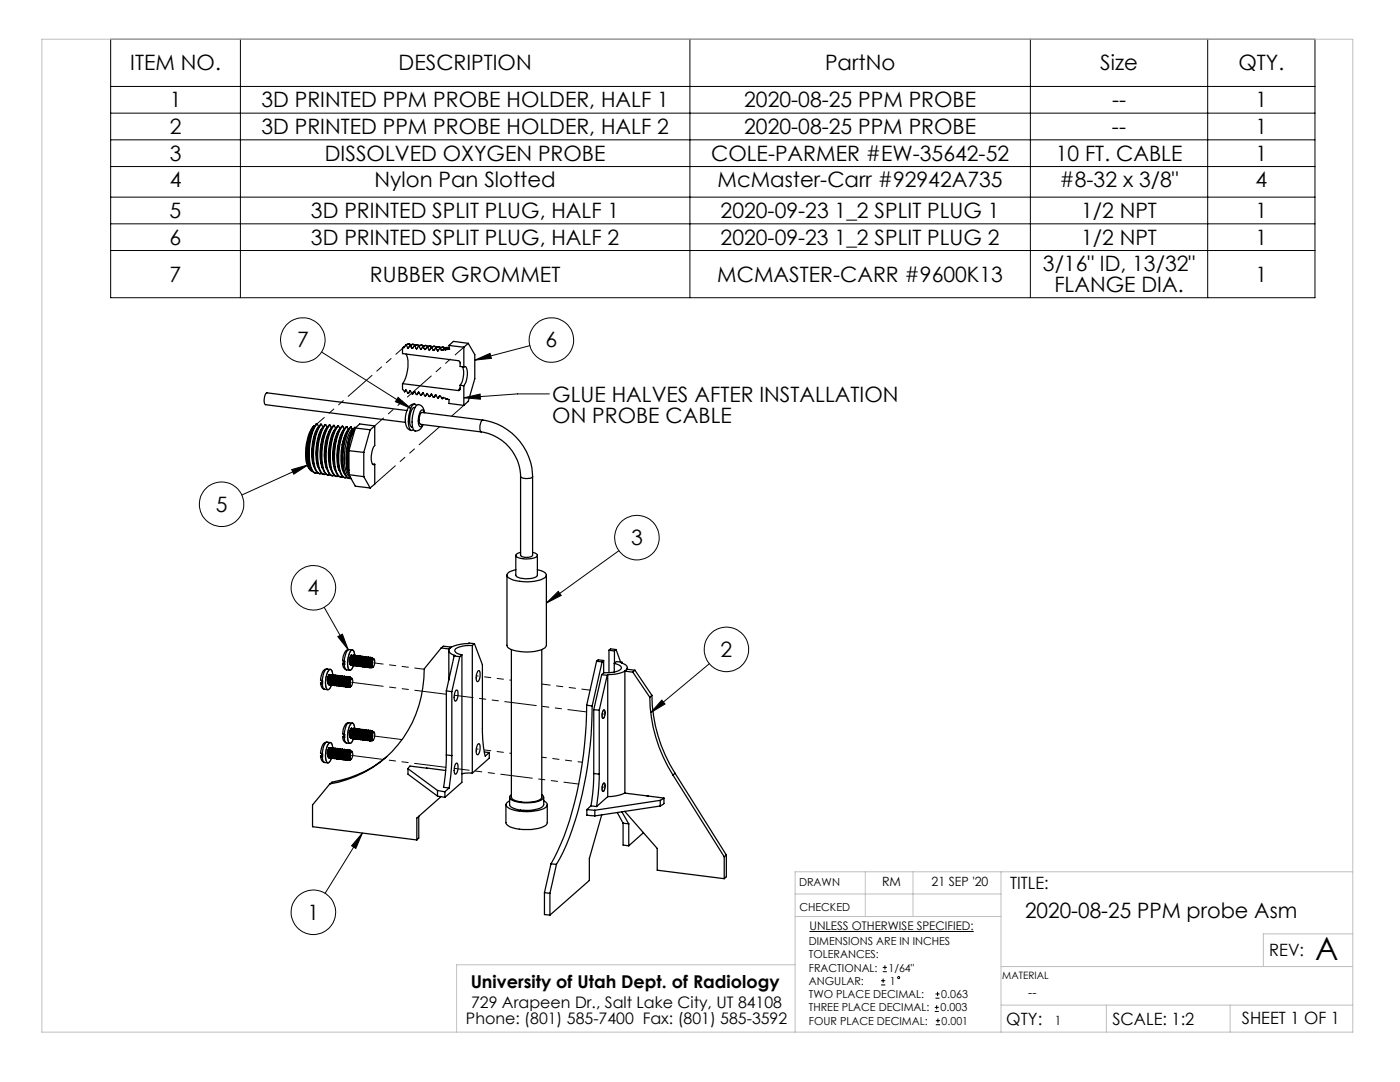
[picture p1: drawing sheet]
<svg xmlns="http://www.w3.org/2000/svg" width="279mm" height="216mm" viewBox="0 0 279 216" stroke-linecap="round" stroke-linejoin="round" font-family="sans-serif">
<g fill="none" stroke="#000" stroke-width=".2">
<path d="M22.1 7.8h240.3v51.6h-240.3zM22.1 17.3h240.3M48 7.8v51.6M137.7 7.8v51.6M205.6 7.8v51.6M241 7.8v51.6M22.1 22.6h240.3M22.1 27.9h240.3M22.1 33.2h240.3M22.1 39.3h240.3M22.1 44.7h240.3M22.1 50h240.3"/>
<path d="M64.2 70.2l17.8 11.3M79.4 79.3l2.6 2.2-3.1-1.3zM92.6 79.4l3.2-.8 .1 1.1zM94.8 71.9l3-1.4 .3 1zM105.8 69l-11 2.9M109.6 78.6h-6.3l-10.7 .8M58.2 93.7l3.3-.9-2.9 1.8zM61.5 92.8l-13.2 6M123.5 109.9l-14.5 10.4M64.7 121.2l4.8 8.4M67.4 127l.9-.5 1.2 3.1zM109 120.3l2.4-2.3 .6 .8z"/>
<path d="M132.1 139.7l.6 .8-2.8 1.7zM141.6 132.4l-11.7 9.8M72.3 166.2l-7.4 12.1M72.3 166.2l-1.3 3.1-.8-.5zM161.5 185.9h32.8M175.8 196.5h.9M175.8 195.7h.9M176.2 193.9h.8M176.2 193h.8M176.2 195.3v.8M176.6 192.6v.9M186.7 199.2h.8"/>
<path d="M186.7 198.3h.8M187.1 197.9v.9M186.5 201.8h.9M186.5 201h.9M186.8 204.5h.8M186.8 203.7h.8M186.9 200.6v.8M187.2 203.2v.9"/>
<circle cx="60.4" cy="67.9" r="4.4"/>
<circle cx="110" cy="67.9" r="4.4"/>
<circle cx="44.2" cy="100.6" r="4.4"/>
<circle cx="62.5" cy="117.3" r="4.4"/>
<circle cx="127.1" cy="107.3" r="4.4"/>
<circle cx="145" cy="129.6" r="4.4"/>
<circle cx="62.5" cy="182" r="4.4"/>
<circle cx="179.4" cy="195.1" r=".21"/>
</g>
<g fill="none" stroke="#c0c0c0" stroke-width=".2">
<path d="M8.4 7.8h261.6v198.2h-261.6zM158.7 178.4h41.1M172.7 174v8.9M182.2 174v8.9M199.8 174v32M270 174h-111.3v32M158.7 182.9h41.1M158.7 192.5h-67.6v13.5M199.8 192.9h70.2M270 186.3h-17.9v6.6M199.8 200.6h70.2M220.8 200.6v5.4"/>
<path d="M245.5 200.6v5.4"/>
</g>
<path d="M109 120.3l2.4-2.3 .6 .8zM132.1 139.7l.6 .8-2.8 1.7zM72.3 166.2l-1.3 3.1-.8-.5zM67.4 127l.9-.5 1.2 3.1zM92.6 79.4l3.2-.8 .1 1.1zM58.2 93.7l3.3-.9-2.9 1.8zM94.8 71.9l3-1.4 .3 1zM79.4 79.3l2.6 2.2-3.1-1.3z" fill="#000"/>
<g fill="none" stroke="#000" stroke-width=".25">
<path d="M80.3 76.6v1l.5 .6M80.3 76.6l11.1 1.3M80.5 69.3l-.2 .1v1.2l11.2 1.4 .3 .3v.8l.8 .1M80.5 69.3v.1M80.7 69.3l-.2 .1M80.8 69.1l-.3 .2M81 68.9l-.5 .5M81 77.9l.4 .6h.1M81 77.9l-.2 .3M81 68.9h.1M81 77.8v.1M81.1 68.9l.3 .5"/>
<path d="M81.1 70.7a6.8 6.8 0 0 1-.8 5.9M81.6 69.3l-.2 .1M81.6 68.6l-.6 .3M81.8 68.9l-.4 .5M81.8 78l.4 .6h.2M81.8 78l-.3 .5M81.8 68.9l.2 .1M81.8 78h.1M81.9 78l-.4 .5M82 69l.2 .5M82 68.8a.55 .55 0 0 0-.9 .1M82 69.2l.3 .3"/>
<path d="M82.2 69.5h.1M82.3 69.5h.1M82.4 69.4l-.2 .1M82.5 68.7l-.7 .2M82.7 69l-.4 .5M82.7 69h.1M82.8 78.1l.4 .6M82.8 78.1l-.4 .5M82.8 69l.3 .6M82.8 68.9a.57 .57 0 0 0-.8 .1M83.1 69.6h.1M83.2 68.8l-.5 .2"/>
<path d="M83.2 68.8h.2M83.3 69.5l-.2 .1M83.5 69.1l-.3 .5h-.1M83.5 78.3h.1M83.5 78.3l-.3 .4M83.5 69.1h.1M83.5 78.2v.1M83.6 78.3l.5 .6M83.6 78.3l-.4 .4M83.6 69.1l.3 .6M83.7 69a.58 .58 0 0 0-.9 0M84.1 69.6l-.2 .1"/>
<path d="M84.2 68.9h-.4l-.3 .2M84.3 69.2l-.4 .5M84.3 69.2h.2M84.5 78.4l.4 .6M84.5 78.4l-.4 .5M84.5 69.5l.3 .2M84.5 69.2l.3 .5M84.6 69l-.3-.1-.7 .2M85 69.6l-.2 .1M85.1 68.9l-.8 .3M85.2 69.3l-.4 .4M85.2 78.5l.1 .1"/>
<path d="M85.2 78.5l-.3 .5M85.2 69.3h.1M85.2 78.5h.1M85.3 78.6l-.4 .4M85.3 78.6l.3 .5h.2M85.3 69.3l.3 .5M85.4 69.1a.58 .58 0 0 0-.9 .1M85.8 69l-.6 .3M85.8 69h.1M85.8 69.7l-.2 .1M86 69.4l-.3 .4h-.1M86 78.7l-.2 .4"/>
<path d="M86 78.7h.1M86 69.4h.2M86.1 78.6l-.1 .1M86.1 78.7l.4 .6h.1M86.1 78.7l-.3 .4M86.2 69.4l.3 .5M86.3 69.2l-.5-.2-.5 .3M86.6 69.1l-.6 .3M86.6 69.1h.1M86.7 69.7l-.2 .2M86.9 69.4l-.4 .5M86.9 78.8l-.3 .5"/>
<path d="M86.9 78.8h.1M86.9 69.4l.1 .1M87 78.8l-.4 .5M87 78.8l.5 .6M87 69.5l.3 .5M87 69.7l.4 .3M87.1 69.3a.6 .6 0 0 0-.9 .1M87.5 79.4l.2-.4 .6 .6M87.5 69.8l-.2 .2M87.6 69.2h-.4l-.3 .2M87.7 69.5l-.2 .5h-.2M87.7 69.5h.2"/>
<path d="M87.8 79l-.3 .4M87.9 69.5l.2 .4M87.9 69.4v-.1a.66 .66 0 0 0-.9 .2M88.3 79.6l.1-.3 .7 .4M88.5 69.3l-.8 .2M88.5 69.7h.1M88.5 69.7l-.4 .2M88.5 79.3l-.2 .3M88.6 69.6l-.2 .2-.3 .1M88.6 69.6h.1M88.7 69.6l.1 .2M88.8 69.5l-.5-.2-.4 .2"/>
<path d="M89.1 79.7h.5v.8l3 .4M89.2 69.4l-.6 .2M89.2 69.3h.1M89.2 79.6l-.1 .1M89.4 69.7l-.6 .1M89.6 69.7h.1M89.6 69.5a.67 .67 0 0 0-.9 .1M89.6 69.5l-.8 .3M89.6 68.9v.8h-.2M89.6 68.9l3 .4M89.6 69.5l-.2 .2M91.8 76.9v.8l-.4 .2"/>
<path d="M91.8 77.4l-.4 .5M91.8 76.9l.8 .1M92.3 73.2a4 4 0 0 1-.5 3.7M92.6 73.2l.1-.1a.96 .96 0 0 1 .6 1.1l-.2 1.6-.5 1.2M92.6 69.3v3.9M92.6 77v3.9M93.5 68.5l-3-.4-.9 .8M93.5 68.5l-.9 .8M93.5 68.5l1.3 2.3v4.8l-1.3 4.5-.9 .8M62.4 85.6a11.1 11.1 0 0 0-.5 7.4M62.7 85.3l-.3 .4M62.7 85a5.4 5.4 0 0 0-1.6 3.6 6.4 6.4 0 0 0 .7 5"/>
<path d="M62.7 85a9.2 9.2 0 0 0-1.5 6.1l.1 1.1a1.95 1.95 0 0 0 1.1 1.9M62.7 85a10 10 0 0 0-.9 8M63 84.7a11.6 11.6 0 0 0-.8 9.1l.5 .5 .3 .1M63.2 84.6l-.2 .1M63.2 84.6h.1M63.3 84.6a11.3 11.3 0 0 0-1.4 7.9 2.04 2.04 0 0 0 1.2 1.9h.3M63.3 84.6l.3 .5a9.4 9.4 0 0 0-1.3 7l.4 1.1M63.4 85.6a10.8 10.8 0 0 0-.7 7.5M63.5 85.3l-.2 .5M64.1 84.7l-.1-.1a11.3 11.3 0 0 0-1.1 9.2l.4 .5 .6 .2M64.1 84.7a11.2 11.2 0 0 0-1.5 7.4 2.94 2.94 0 0 0 1.2 2.4h.4M64.1 84.7l.4 .5a7.8 7.8 0 0 0-1.5 5.3l.3 2.3 .2 .4"/>
<path d="M64.3 93l.1 .4M64.3 85.4a10.6 10.6 0 0 0-.7 7.9M64.6 94.7h.1M64.9 86a11 11 0 0 0-.6 6.9M65 84.7a4.6 4.6 0 0 0-1.4 3 10.4 10.4 0 0 0 .4 6.5l.6 .5M65 84.7a11.4 11.4 0 0 0-1.3 8.7 1.43 1.43 0 0 0 1.2 1.3l.2-.1M65 84.7l.3 .6a10.1 10.1 0 0 0-1 8.2M65.2 85.5l-.3 .4M65.8 84.8a3.7 3.7 0 0 0-1.2 2.4 11.8 11.8 0 0 0 0 6.9l.4 .5 .5 .2M65.8 84.8a11.2 11.2 0 0 0-1.5 7.6 2.94 2.94 0 0 0 1.2 2.4h.4M65.8 84.8l.3 .5a9.7 9.7 0 0 0-.9 8.2M65.9 93.2l.2 .5"/>
<path d="M66 85.7a11.2 11.2 0 0 0-.8 7.8M66 85.6l-.2 .4M66.3 94.9h.1M66.7 84.9a5.2 5.2 0 0 0-1.5 3.4 8.8 8.8 0 0 0 .6 6.4l.5 .2M66.7 84.9a11.8 11.8 0 0 0-1.5 8.1 1.88 1.88 0 0 0 1.4 1.9h.2M66.7 84.9l.3 .5a10 10 0 0 0-1.3 7.4l.3 .9M66.7 86a10.9 10.9 0 0 0-.7 7.2M66.8 93.3l.1 .5M66.9 85.7l-.3 .4M67.6 85l-.2-.1a11.2 11.2 0 0 0-1.5 7.9 2.37 2.37 0 0 0 1.2 2.2l.1 .1M67.6 85a10.5 10.5 0 0 0-1.6 7.3 3.1 3.1 0 0 0 1.2 2.8l.4-.1M67.6 85l.2 .5a10.2 10.2 0 0 0-.9 8.3"/>
<path d="M67.6 93.5l.2 .4M67.7 85.9a10.7 10.7 0 0 0-.9 7.5M67.7 85.8l-.2 .4M68.3 88.8a8.6 8.6 0 0 0 .5 5.8M68.4 85.1a2.59 2.59 0 0 0-1.2 1.9 11.8 11.8 0 0 0 0 7.5l.4 .5 .5 .2M68.4 85.1a9.5 9.5 0 0 0-1.7 5.8l.1 1.3a3.2 3.2 0 0 0 1.2 3h.5M68.4 86.2a11.1 11.1 0 0 0-.8 7.2M68.4 85.1l.3 .5a10.5 10.5 0 0 0-1.3 7.6l.3 .7M68.6 85.9l-.3 .4M69.2 86.3a12.1 12.1 0 0 0-.6 7.8M69.3 85.1a4.1 4.1 0 0 0-1.5 3 10.5 10.5 0 0 0 .3 6.7l.4 .4 .4 .2M69.3 85.1a10.6 10.6 0 0 0-1.7 6.6v.8a3 3 0 0 0 1.3 2.8h.4"/>
<path d="M69.3 85.1l.2 .6a5.7 5.7 0 0 0-1.2 3.1M69.4 86l-.6 1.1-.5 1.7M69.4 85.9l-.2 .5M69.6 89.9l3 .4M69.6 94.7l3 .4M69.6 89.9v4.8M69.6 94.7l1.3 2.3 3 .4M70.1 85.2a4.6 4.6 0 0 0-1.5 3.1 9.9 9.9 0 0 0 .4 6.7l.3 .3 .5 .2M70.1 85.2a11.3 11.3 0 0 0-1.6 7.7 2.69 2.69 0 0 0 1.3 2.6h.3M70.1 85.2l.2 .4M70.3 86a12 12 0 0 0-.9 8.2M70.3 85.6a10.7 10.7 0 0 0-.9 9.1l.4 .4"/>
<path d="M70.6 85.5l-.3 .1M70.8 85.8a12.1 12.1 0 0 0-1.2 8.1M70.9 85.4l3 .4M70.9 85.4l-1.3 4.5M70.9 85.3h-.1a11.3 11.3 0 0 0-1.6 7.7l.4 1.8M70.9 85.3a10.9 10.9 0 0 0-1.6 6.6l.1 1.6 .2 .9M70.9 85.3h.1M72.6 95.1l1.3 2.3M72.6 90.3v4.8M73.9 85.8l-1.3 4.5M74.3 92.6h.5M74.8 85v3.9a4.1 4.1 0 0 0-.4 3.8l.4-.1"/>
<path d="M74.8 85l-.9 .8M74.8 92.6v4l-.9 .8M74.8 85l-3-.4-.9 .8M81.2 81.9l-27.9-3.5a2.02 2.02 0 0 0-.3 2.4l27.9 3.5M82.8 80.6a1.66 1.66 0 0 0-1.7 1.7 3.6 3.6 0 0 0 .4 3.4l.6 .2M82.8 81.3h-.1a2.14 2.14 0 0 0-.9 2.1l-.1 .5a1.39 1.39 0 0 0 .5 1.3l.1 .1M83.1 80.9l-.2-.2a.72 .72 0 0 0-.8 .6 5.9 5.9 0 0 0-.2 4.5l.2 .1 .4-.2M84.4 84.7l-.1 .3a1.41 1.41 0 0 1-1.5 1M84.6 82.3l-.1-.3-.3-.2a3.2 3.2 0 0 0-.5 3.3h.3l.3-.4M84.7 82.3a1.55 1.55 0 0 0-1.2-1.6 2.61 2.61 0 0 0-1.2 2.3v1.7a1.34 1.34 0 0 0 .6 1.3M96 86.2a9.2 9.2 0 0 1 7.9 8.9M96.3 83.8a11.7 11.7 0 0 1 10 11.3"/>
<path d="M96.3 83.8l-12.1-1.5a1.94 1.94 0 0 0-.3 2.4l12.1 1.5M96.3 83.8a1.94 1.94 0 0 0-.3 2.4M103.9 95.1v15.7a1.91 1.91 0 0 0 2.4 0v-15.7M103.9 95.1a2.05 2.05 0 0 0 2.4 0M101.2 114.8v14a.89 .89 0 0 0 .8 .8 9 9 0 0 0 6.7-.3l.3-.5v-14M102.9 113.7l-.3 .1a1.45 1.45 0 0 0-1.4 1.1 3.1 3.1 0 0 0 2.5 1.1 7.9 7.9 0 0 0 5-.7 .58 .58 0 0 0 .1-1l-1.6-.6M102.9 110.8v4a.84 .84 0 0 0 .9 .6 3.8 3.8 0 0 0 3.4-.6v-4M103.9 110.2l-.2 .1a.64 .64 0 0 0-.7 .6 4.2 4.2 0 0 0 4.1 .2l.1-.2a.88 .88 0 0 0-.9-.7M64 136.2v.3a1.09 1.09 0 0 0 .8 1M64 135.6l.3 .2M64.3 135.8v.7M64.3 136.5a1.08 1.08 0 0 0 .5 1"/>
<path d="M64.4 135.9l-.4 .4 .3 .2M64.8 137.5l.6 .1M65.3 133.5h-.2a1.74 1.74 0 0 0-1.1 1.8v.4M65.3 133.5a1.85 1.85 0 0 0-.9 1.8l-.1 .5M65.3 133.5l.6 .1M65.4 136.2v.1M65.4 135.3v.7l.3 .6M65.4 135.3v.9M65.7 136.7h.1M65.7 134.6a1.78 1.78 0 0 0 .1 2.1l.1-.1M65.7 134.6l.2 .2M65.7 134.6l-.3 .7"/>
<path d="M65.9 134.8a1.45 1.45 0 0 0-.1 1.5M65.9 134.8a1.89 1.89 0 0 0-.1 1.6M66 136.7h.1M66.2 135l.1-.2-.1-.2a1.95 1.95 0 0 0-.2 2h.3M66.2 134.6h-.1a1.66 1.66 0 0 0-.1 2.1M66.3 134.9a1.54 1.54 0 0 0-.2 1.5l-.1-.8 .3-.7M66.4 134.7a1.06 1.06 0 0 0-.5-1.1 2.33 2.33 0 0 0-.9 2.1l-.1 .5a1.69 1.69 0 0 0 .4 1.4 .93 .93 0 0 0 .8-.9M66.4 136.7h.1M66.5 134.7a1.81 1.81 0 0 0-.1 2M66.6 135l.1-.1-.1-.2a1.58 1.58 0 0 0-.1 2l.2-.1M66.6 135l-.2 .7 .1 .8M66.6 134.9a1.5 1.5 0 0 0-.1 1.5"/>
<path d="M66.8 136.8h.1M66.9 135.1l.1-.2-.1-.2a1.93 1.93 0 0 0-.2 2h.3M66.9 134.7a1.59 1.59 0 0 0-.1 2.1M67 135a1.62 1.62 0 0 0-.1 1.5l-.1-.8 .2-.7M67.1 136.8h.1M67.3 136.6l-.1-.1a2.03 2.03 0 0 1 .2-1.6l-.1-.1a1.58 1.58 0 0 0-.1 2l.2-.1M67.3 134.8h-.1a1.81 1.81 0 0 0-.1 2M67.4 135a1.58 1.58 0 0 0-.1 1.5M67.7 135.2v-.4a1.91 1.91 0 0 0-.2 2h.3M67.7 135.2l-.2 .6 .1 .8M67.7 134.8h-.1a1.66 1.66 0 0 0-.1 2l.1 .1M67.7 135.1a1.5 1.5 0 0 0-.1 1.5"/>
<path d="M67.9 136.9h.1M67.9 134.9a1.73 1.73 0 0 0 0 2M68 134.8h.1M68 136.7v-.1a2.03 2.03 0 0 1 .2-1.6l-.1-.1a1.58 1.58 0 0 0-.1 2l.2-.1M68.1 135.1a1.58 1.58 0 0 0-.1 1.5M68.3 137h.1M68.4 132.4v.2a1.09 1.09 0 0 0 .8 1.1M68.4 131.8l.3 .1M68.4 134.9h-.1a1.66 1.66 0 0 0 0 2M68.5 135.1a1.76 1.76 0 0 0-.1 1.6M68.5 135.2v-.1a1.58 1.58 0 0 0-.1 1.6M68.5 135.1l-.1-.2a1.86 1.86 0 0 0-.2 2h.3"/>
<path d="M68.6 137h.1M68.7 131.9v.7M68.7 132.6a1.08 1.08 0 0 0 .5 1.1M68.8 134.9a1.48 1.48 0 0 0-.1 2.1M68.8 135.3l.1-.2-.1-.2a1.82 1.82 0 0 0-.2 2.1l.3-.1M68.8 135.4l-.1 .6 .1 .7M68.8 132l-.4 .4 .3 .2M68.9 135.2a1.52 1.52 0 0 0-.1 1.5M69.1 135a1.59 1.59 0 0 0 0 2.1M69.1 135h.1M69.1 136.8a1.97 1.97 0 0 1 .2-1.6l-.1-.2a1.84 1.84 0 0 0-.3 2h.4M69.2 133.7h.6"/>
<path d="M69.3 135.3a1.36 1.36 0 0 0-.2 1.5M69.4 137.1h.1M69.5 135a1.48 1.48 0 0 0-.1 2.1M69.5 136.3l.2 .6h.4M69.5 136.3l.1 .8M69.6 135.3a1.6 1.6 0 0 0-.1 1.5M69.6 135.3a1.76 1.76 0 0 0-.1 1.5M69.6 135.2l-.1-.2a1.77 1.77 0 0 0-.2 2.1l.3-.1M69.7 129.6h-.2a1.74 1.74 0 0 0-1.1 1.8v.5M69.7 129.6a.84 .84 0 0 0-.7 .8l-.3 1.5M69.7 129.6l.6 .1M69.8 131.4v1"/>
<path d="M69.8 131.4l-.1 .3a.88 .88 0 0 0 .4 1.1M69.9 135.1h-.2l-.2 .6a1.66 1.66 0 0 0 .1 1.4M69.9 135.5l-.2 .6 .2 .8M69.9 135.1l-.3 .5-.1 .7M69.9 136.9h.2M69.9 135.4v.1M70 135.4a1.27 1.27 0 0 0 0 1.5M70.1 136.9l-.4 .3-.1-.1M70.1 135.5l.1-.1a1.25 1.25 0 0 1-.2 1.5l-.1-.8zM70.1 130.7a2.15 2.15 0 0 0-.1 2h.3M70.1 130.7l.2 .3M70.1 130.7l-.3 .7"/>
<path d="M70.3 130.9v.1a1.72 1.72 0 0 0-.1 1.5M70.3 135.5l-.2-.2a1.47 1.47 0 0 0-.2 1.6M70.3 131a1.45 1.45 0 0 0-.1 1.5M70.6 130.7a1.48 1.48 0 0 0-.2 2.1M70.7 131a1.54 1.54 0 0 0-.1 1.5l-.2-.7 .3-.7M70.7 131l-.1 .1M70.7 130.9l-.1-.2a1.95 1.95 0 0 0-.2 2.1l.3-.1M70.8 130.8a1.14 1.14 0 0 0-.5-1.1 2.45 2.45 0 0 0-.9 2.1v.6a1.2 1.2 0 0 0 .5 1.3l.4-.4 .1-.5M70.8 132.9h.1M70.9 132.4v.2M70.9 131.2l.1-.4a1.58 1.58 0 0 0-.1 2.1l.2-.1M70.9 130.8a1.66 1.66 0 0 0-.1 2"/>
<path d="M71 131.1l-.2 .7 .1 .6M71 131.1a1.4 1.4 0 0 0-.1 1.4M71.3 130.8a1.66 1.66 0 0 0-.1 2.1M71.3 130.8h.1M71.3 131.2l.1-.2-.1-.2a1.93 1.93 0 0 0-.2 2.1l.3-.1M71.4 131.1l-.2 .8 .1 .7M71.4 131.1a1.56 1.56 0 0 0-.1 1.5M71.5 133h.1M71.7 130.9h-.1a1.66 1.66 0 0 0-.1 2M71.8 131.1l-.2 .8 .1 .8M71.8 131.2v-.1a1.47 1.47 0 0 0-.2 1.5M71.8 131.1l-.1-.2a1.58 1.58 0 0 0-.1 2.1l.2-.1"/>
<path d="M71.9 133h.1M72 132.7v-.1a1.89 1.89 0 0 1 .2-1.5l-.1-.2a2 2 0 0 0-.2 2.1l.3-.1M72 130.9a1.48 1.48 0 0 0-.1 2.1M72.1 131.2a1.5 1.5 0 0 0-.1 1.5M72.4 132.8l-.1-.8 .2-1a1.58 1.58 0 0 0-.1 2.1l.2-.1M72.4 131a1.53 1.53 0 0 0 0 2.1M72.5 131.2a1.36 1.36 0 0 0-.1 1.6M72.7 133.1h.1M72.8 132.8a2.03 2.03 0 0 1 .1-1.6l-.1-.2a1.95 1.95 0 0 0-.2 2h.3M72.8 131a1.48 1.48 0 0 0-.1 2.1M72.9 131.3a1.58 1.58 0 0 0-.1 1.5M73.2 132.9l-.1-.1a1.75 1.75 0 0 1 .2-1.5l-.1-.2a1.58 1.58 0 0 0-.1 2l.2-.1"/>
<path d="M73.2 131.1h-.1a1.66 1.66 0 0 0-.1 2h.1M73.3 131.3a1.32 1.32 0 0 0-.2 1.5M73.5 131.1a1.66 1.66 0 0 0-.1 2.1M73.5 131.1h.1M73.6 131.4a1.64 1.64 0 0 0-.1 1.5 2.03 2.03 0 0 1 .2-1.6l-.1-.2a1.93 1.93 0 0 0-.3 2h.4M73.8 133.2h.1M73.9 131.2h-.1a1.66 1.66 0 0 0 0 2M73.9 132.5l.2 .6 .4-.1-.3 .3-.2-.1M73.9 132.5l.1 .7M74 131.4a1.6 1.6 0 0 0-.1 1.5M74 131.4a1.76 1.76 0 0 0-.1 1.6M74 131.3l-.1-.1a1.58 1.58 0 0 0 0 2l.1-.1"/>
<path d="M74.2 131.2a1.9 1.9 0 0 0-.2 2M74.2 131.2h.1M74.3 131.2a1.06 1.06 0 0 0-.4 1.3M74.3 131.6l-.1 .9 .1 .5M74.3 133h.1M74.3 131.5v.1M74.4 131.5a1.34 1.34 0 0 0 0 1.5M74.5 131.6h.1a1.25 1.25 0 0 1-.2 1.4l-.1-.5zM74.7 131.6l-.2-.2a1.47 1.47 0 0 0-.2 1.6M88.1 129.3l-3.4 4.2a22.6 22.6 0 0 1-18.9 22.9M88.1 129.3l.4-.4 1.6 .2-.4 .4zM89.1 137.9l1.1 .1"/>
<path d="M89.1 137.9v12.7M89.6 129.8v5.9M90.2 138v12.8M90.6 130.9l1.2 .1M90.6 130.9l-1.5 7M91 137.8l.1-.1a1.69 1.69 0 0 1 0 2l-.3 .2-.2-.8zM91.8 131l-1.6 7M92.2 130.7v25.4l-3.4 3M92.2 130.7l-.4 .3M94.3 128.8l-2 .1a1.56 1.56 0 0 0-1.5 1 1.64 1.64 0 0 0 1.4 .8M94.3 128.8v25.5M94.7 128.4a8.4 8.4 0 0 0-4.9 .9 .64 .64 0 0 0 .1 1.1l.9 .4-.2 .1"/>
<path d="M94.7 128.4l1.6 4.2v12.8a23.6 23.6 0 0 0 .5 5.5l.8-.8M94.7 128.4l-.4 .4M95.4 133.9l.1-.1a1.69 1.69 0 0 1 0 2.1l-.3 .1-.2-.4v-.7zM102.1 129.6v29.5a.91 .91 0 0 0 .8 .7 6.8 6.8 0 0 0 5-.4l.2-.3v-29.5M119.1 131.9l1.1 .2M119.1 131.9l-2 8.8M120.1 134.6l1.1 .2M120.1 134.6l-1.6 7M120.2 132.1l-2 8.8M120.5 131.8l-.3 .3M120.5 131.8v2.5M120.5 131.8l-1.1-.1-.3 .2"/>
<path d="M121.2 134.8l-1.6 6.9M121.3 134.6v24.4M121.3 134.6l-.1 .2M121.5 129.8v4.4M121.5 129.8l1.1 .1M122.6 132.4a1.41 1.41 0 0 1 1.4 1 3.5 3.5 0 0 1-2.8 .8h-.7l-.4 .4M122.6 132.4v1.7M122.6 129.9v2.5M122.9 129.6l-.3 .3M122.9 129.6l-1.1-.1-.3 .3M122.9 129.6l1 2.5M124.1 132.2l-.1 .1a1.2 1.2 0 0 1 1.2 1.2 4.8 4.8 0 0 1-3.9 1.1"/>
<path d="M124.1 132.2l-1.1-.2-.4 .4M124.1 132.2l.1 .1M124.7 133.9l1.6 .2M124.7 133.9v24.4M125.2 133.2v.4M126.3 134.1l3.4 5M126.7 133.7l-1.6-.2-.4 .4M126.7 133.7l-.4 .4M126.7 133.7l3.4 5M129.7 139.1a29.7 29.7 0 0 0 4.6 15.6M130.1 138.7a29.7 29.7 0 0 0 4.6 15.6M130.1 138.7l-.4 .4"/>
<path d="M64 150.8v.3a1.01 1.01 0 0 0 .8 1M64 150.2l.3 .2M64.3 150.4v.7M64.3 151.1a1.1 1.1 0 0 0 .5 1.1h.6M64.4 150.5l-.4 .4 .3 .2M65.3 148.1h-.2a1.74 1.74 0 0 0-1.1 1.8v.4M65.3 148.1h-.1a2.56 2.56 0 0 0-.9 2.3M65.3 148.1l.6 .1M65.4 150.8v.1M65.4 149.8l-.1 .4a.93 .93 0 0 0 .4 1M65.4 149.8v1M65.7 149.2a1.73 1.73 0 0 0 .1 2l.1-.1"/>
<path d="M65.7 149.2l.2 .2M65.7 149.2l-.3 .6M65.8 149.6l-.1 .6 .1 .8M65.8 156.4l-3.4 4.2v4.4l20.8 2.6M65.9 149.4a1.4 1.4 0 0 0-.1 1.5M65.9 149.4l-.1 .1M66.1 149.2a1.66 1.66 0 0 0-.1 2.1h.1M66.1 149.2h.1M66.2 149.6l.1-.2-.1-.2a1.93 1.93 0 0 0-.2 2h.3M66.3 149.5l-.3 .7 .1 .8M66.3 149.5a1.56 1.56 0 0 0-.2 1.5M66.4 149.3a1.04 1.04 0 0 0-.5-1.1 2.2 2.2 0 0 0-.9 2.1l-.1 .5a1.21 1.21 0 0 0 .6 1.4l.6-.9"/>
<path d="M66.5 149.3a1.81 1.81 0 0 0-.1 2h.1M66.6 149.5l-.2 .8 .1 .8M66.6 149.5a1.56 1.56 0 0 0-.1 1.5M66.7 149.5l-.1 .1M66.7 149.4l-.1-.1a1.58 1.58 0 0 0-.1 2l.2-.1M66.8 151.4h.1M66.9 149.3a1.66 1.66 0 0 0-.1 2M67 149.6a1.56 1.56 0 0 0-.1 1.5l-.1-.8 .2-.7M67 149.5l-.1 .2M67 149.5l-.1-.2a2 2 0 0 0-.2 2h.3M67.2 149.4a1.8 1.8 0 0 0-.1 2h.1M67.2 149.3h.1"/>
<path d="M67.3 151.2l-.1-.1a2.03 2.03 0 0 1 .2-1.6l-.1-.1a1.58 1.58 0 0 0-.1 2l.2-.1M67.4 149.6a1.56 1.56 0 0 0-.1 1.5M67.5 151.5h.1M67.7 149.4h-.1a1.66 1.66 0 0 0-.1 2M67.7 149.7v-.1a1.58 1.58 0 0 0-.1 1.6M67.8 149.6a1.76 1.76 0 0 0-.2 1.6M67.8 149.6l-.1-.2a1.73 1.73 0 0 0-.4 1.8l.2 .2h.3M67.9 151.5h.1M67.9 149.4a1.73 1.73 0 0 0 0 2.1M68 149.4h.1M68.1 149.8l.1-.2-.1-.2a1.58 1.58 0 0 0-.1 2.1l.2-.1M68.1 149.7a1.56 1.56 0 0 0-.1 1.5l-.1-.7 .2-.6"/>
<path d="M68.4 151.3a1.94 1.94 0 0 1 .1-1.7l-.1-.1a1.02 1.02 0 0 0-.4 1.2 .75 .75 0 0 0 .4 .9l.1-.1M68.4 147v.2a1.01 1.01 0 0 0 .8 1M68.4 146.4l.3 .1M68.4 149.5a1.53 1.53 0 0 0-.1 2.1M68.5 149.8a1.36 1.36 0 0 0-.1 1.5M68.6 151.6h.1M68.7 146.5v.7M68.7 147.2a1.1 1.1 0 0 0 .5 1.1h.6M68.8 149.5a1.48 1.48 0 0 0-.1 2.1M68.8 146.6l-.4 .4 .3 .2M68.9 149.8a1.76 1.76 0 0 0-.1 1.5 1.64 1.64 0 0 1 .1-1.5M68.9 149.7l-.1-.2a1.77 1.77 0 0 0-.2 2.1l.3-.1"/>
<path d="M69 151.7h.1M69.1 151.4a1.91 1.91 0 0 1 .2-1.6l-.1-.2a1.91 1.91 0 0 0-.3 2h.4M69.1 149.6a1.66 1.66 0 0 0-.1 2M69.3 149.9a1.32 1.32 0 0 0-.2 1.4M69.4 151.7h.1M69.5 149.6a1.51 1.51 0 0 0-.1 2.1M69.5 150.9l.2 .6 .4-.1-.2 .3h-.3M69.5 150.9l.1 .8M69.6 149.9a1.64 1.64 0 0 0-.1 1.5v-.1a1.94 1.94 0 0 1 .1-1.5l-.1-.2a1.75 1.75 0 0 0-.2 2.1l.3-.1M69.7 144.2h-.2a1.74 1.74 0 0 0-1.1 1.8v.4M69.7 144.2a.7 .7 0 0 0-.7 .7l-.3 1.6M69.7 144.2l.6 .1"/>
<path d="M69.8 145.9v1.1M69.8 145.9l-.1 .4a.82 .82 0 0 0 .4 1.1M69.8 149.7l-.3 .6a1.66 1.66 0 0 0 .1 1.4M69.8 149.6l.1 .1a1.12 1.12 0 0 0-.4 1.2M69.9 150l-.2 .7 .2 .8M69.9 151.5h.1M70 150v-.1a1.4 1.4 0 0 0 0 1.6M70.1 150a.92 .92 0 0 1-.1 1.5l-.1-.8zM70.1 145.3a2.15 2.15 0 0 0-.1 2l.3-.1M70.1 145.3l.2 .3M70.1 145.3l-.3 .6M70.2 145.7l-.1 .6 .1 .8"/>
<path d="M70.3 145.5l-.1 .2M70.3 150.1l-.2-.3a1.51 1.51 0 0 0-.2 1.7M70.3 145.6a1.4 1.4 0 0 0-.1 1.4M70.5 145.3a1.71 1.71 0 0 0 0 2.2l-.6 .8a.74 .74 0 0 1-.5-.8v-1.1l.2-1.1a.9 .9 0 0 1 .9-.9l.3 1M70.5 145.3h.1M70.6 145.7l.1-.2-.1-.2a1.93 1.93 0 0 0-.2 2.1l.3-.1M70.7 145.6l-.3 .7 .2 .8M70.7 145.6a1.56 1.56 0 0 0-.1 1.5M70.8 147.5h.1M70.9 145.4a1.66 1.66 0 0 0-.1 2M71 145.7l-.2 .7 .1 .8M71 145.6l-.1 .2"/>
<path d="M71 145.7v-.1a1.45 1.45 0 0 0-.1 1.5M71 145.6v-.2a1.58 1.58 0 0 0-.1 2.1l.2-.1M71.3 145.4a1.48 1.48 0 0 0-.1 2.1M71.4 145.7l-.2 .7 .1 .8M71.4 145.7a1.5 1.5 0 0 0-.1 1.5M71.4 145.6l-.1 .2M71.4 145.6l-.1-.2a2 2 0 0 0-.2 2.1l.3-.1M71.6 145.5a1.59 1.59 0 0 0 0 2.1M71.6 145.5h.1M71.8 145.7l-.2 .8 .1 .8M71.8 145.7a1.45 1.45 0 0 0-.2 1.5M71.8 145.7l-.1-.2a1.02 1.02 0 0 0-.4 1.2 .75 .75 0 0 0 .3 .9l.2-.1"/>
<path d="M71.9 147.6h.1M72 145.5a1.48 1.48 0 0 0-.1 2.1M72.1 145.8a1.58 1.58 0 0 0-.1 1.5M72.2 145.7a1.76 1.76 0 0 0-.2 1.6M72.2 145.7l-.1-.2a1.95 1.95 0 0 0-.2 2h.3M72.3 147.6h.1M72.4 146l-.1 .6 .1 .8M72.4 145.6a1.66 1.66 0 0 0-.1 2M72.5 145.8v.1M72.5 145.8a1.27 1.27 0 0 0-.1 1.5M72.6 145.7l-.1-.1a1.58 1.58 0 0 0-.1 2l.2-.1M72.8 147.4a1.94 1.94 0 0 1 .1-1.6l-.1-.2a1.93 1.93 0 0 0-.2 2h.3"/>
<path d="M72.8 145.6a1.51 1.51 0 0 0-.1 2.1M72.9 145.9a1.58 1.58 0 0 0-.1 1.5M73.2 145.7h-.1a1.66 1.66 0 0 0-.1 2h.1M73.3 145.9h-.1a1.58 1.58 0 0 0-.1 1.5M73.3 145.9a1.76 1.76 0 0 0-.1 1.6M73.3 145.8l-.1-.1a1.58 1.58 0 0 0-.1 2l.2-.1M73.4 147.8h.1M73.5 145.7a1.48 1.48 0 0 0-.1 2M73.6 146.1l.1-.2-.1-.2a2 2 0 0 0-.3 2h.4M73.6 146a1.58 1.58 0 0 0-.1 1.5l-.1-.8 .2-.6M73.9 147.6v-.1a1.94 1.94 0 0 1 .1-1.6l-.1-.1a1.02 1.02 0 0 0-.4 1.2 .75 .75 0 0 0 .4 .8l.1-.1M73.9 145.7a1.53 1.53 0 0 0-.1 2.1"/>
<path d="M73.9 147l.2 .6h.4M73.9 147l.1 .8M74 146a1.36 1.36 0 0 0-.1 1.5M74.2 145.8a1.9 1.9 0 0 0-.2 2M74.2 145.8h.1M74.3 145.8a1.06 1.06 0 0 0-.4 1.2M74.3 147.8h-.3M74.3 146.1l-.1 .7 .1 .8M74.3 147.6h.2M74.4 146.1v-.1a1.4 1.4 0 0 0 0 1.6M74.5 147.6l-.2 .2M74.5 147.6h-.1"/>
<path d="M74.5 146.2l.1-.1a1.23 1.23 0 0 1-.2 1.5l-.1-.5zM74.7 146.2l-.1-.2a1.09 1.09 0 0 0-.3 1.6M77.2 151a22.3 22.3 0 0 1-10.9 5.1l-.5 .3M81.4 153.4l5.9 4.3M81.4 153.4v1.1l5.9 4.4M85.2 153.3l-3.4-.4-.4 .5M85.2 153.2v.1M85.2 153.2l3.7 .5M87.3 157.7l1.5 .3M87.3 158.9l1.5 .2M87.3 157.7v1.2M88 159l-4.8 4.2v4.4"/>
<path d="M88.8 158v1.1M89.1 150.6l-.2 4.1-.4 2.4 1.1 .1M89.1 150.6l1.1 .2M89.6 157.2l-.8 .8M90.2 150.8l-.1 2.4-.5 4M91 152.4l.1-.1a1.72 1.72 0 0 1-.3 2.2l-.2-.8zM94.3 154.3l-2.1 .1M95.4 148.5l.1-.1a1.72 1.72 0 0 1-.3 2.2 2.1 2.1 0 0 1 .2-2.1zM96.7 150.1h.9M97.6 150.1v1.2l-3.3 3M101.7 159.8a.86 .86 0 0 0-.6 1.1 7.1 7.1 0 0 0 5.6 .9l.7-.1a2.2 2.2 0 0 0 1.8-1.1v-.3l-.7-.5M101.7 159.1v1.5a2.36 2.36 0 0 0 2.2 1 6.4 6.4 0 0 0 4.5-.7l.1-.3v-1.5"/>
<path d="M102.1 158.6l-.4 .4a1.04 1.04 0 0 0 1 .9 8.4 8.4 0 0 0 5.4-.3l.4-.5-.1-.2-.3-.3M117.1 140.7a79.1 79.1 0 0 1-4.6 26.3l-2.5 5.4M117.1 140.7l1.1 .2M118.2 140.9a74.4 74.4 0 0 1-5.8 29.1l-1.3 2.5M118.5 154.3l-.2 4.1-.4 2.4M118.5 141.6l1.1 .1M118.5 154.3l1.1 .2M118.5 141.6v12.7M119.6 154.5l-.1 2.4-.4 4M119.6 141.7v12.8M120.4 141.7l.2-.1a1.55 1.55 0 0 1-.3 1.8l-.1-.3v-.6zM120.4 156.3l.2-.1a1.48 1.48 0 0 1-.3 1.7l-.1-.2v-.7z"/>
<path d="M121.3 159l-2.2 1.9M124.7 158.3l-1.9 .5-1.5 .2M124.7 158.3l4.5 .5M129.2 158.8h.1M129.2 158.8l3.3 .4M131.8 159.7l-13.1 2M131.8 159.7v1.1M132.5 159.2l-.7 .5M132.5 159.2v1.1l-.7 .5M134.3 154.7l10.2 16.3M134.7 154.3l-.4 .4M134.7 154.3l10.3 16.3"/>
<path d="M83.6 162.9v4.3l-.4 .4M101 160.6v3.5a1.34 1.34 0 0 0 1.3 1.1 9.2 9.2 0 0 0 6.6-.5l.3-.5v-3.6M108.7 178.1l1 .2M108.7 178.1v4.4l1 .1M109.7 178.3v4.3M110 172.4l1.1 .1M110 172.4l-1.3 5.7M111.1 172.5l-1.4 5.8M117.1 161.5l1.6 .2M117.1 161.5v1.2l1.6 .1M117.9 160.8l1.2 .1M117.9 160.8l-.8 .7"/>
<path d="M118.7 161.7v1.1M120.1 162.6l-2.5 8.7v4.4l-7.9 6.9M123.2 162.1l1.2 2.2M124.1 162l1.4 2.4M124.4 164.3l1.1 .1M124.4 164.3v4.3l1.1 .2M124.7 161.9l6.5 7.4v4.3l13.3 1.7M125.5 164.4v4.4M128.4 166.2l-2.9 2.6M131.8 160.8l-13.1 2M144.5 171v4.3M145 170.6l-.5 .4"/>
<path d="M145 170.6v4.3l-.5 .4"/>
</g>
<g fill="none" stroke="#000" stroke-width=".2" stroke-dasharray="6.3 1.3 1.3 1.3 1.3 1.3">
<path d="M80.4 69.4h-.1M62.6 84.9v.1M90.1 83l2.5-2.1M65 136.2l.2-1.6a.89 .89 0 0 1 .9-1l.3 1.1M66.1 136.7v.1a.8 .8 0 0 1-.7 .8 1.67 1.67 0 0 1-.4-1.4M69.4 132.3l.2-1.6a.89 .89 0 0 1 .9-.9l.3 1M70.2 136.1l18.9 2.4M70.5 132.8v.1a.8 .8 0 0 1-.7 .8 1.67 1.67 0 0 1-.4-1.4M65 150.8l.2-1.6a.89 .89 0 0 1 .9-1l.3 1.1M66.1 151.3v.1a.8 .8 0 0 1-.7 .8 1.67 1.67 0 0 1-.4-1.4M69.4 146.9l.2-1.6a.89 .89 0 0 1 .9-.9l.3 1M70.2 150.7l18.8 2.4"/>
<path d="M70.5 147.4v.1a.8 .8 0 0 1-.7 .8 1.67 1.67 0 0 1-.4-1.4M74.6 146.9l5.6 .7M120.2 157l.3 .1M120.2 142.4l.3 .1M120.8 156.8l-.2-.6a1.44 1.44 0 0 0-.2 1.7l.2-.2 .2-.9M120.8 142.2l-.2-.6a1.44 1.44 0 0 0-.2 1.7l.2-.2 .2-.9"/>
</g>
<path d="M63.3 84.6l17.1-15.2" fill="none" stroke="#000" stroke-width=".2" stroke-dasharray="6.3 1.3 1.3 1.3 1.3 1.3" stroke-dashoffset="4.5"/>
<path d="M74.8 96.6l13-11.5" fill="none" stroke="#000" stroke-width=".2" stroke-dasharray="6.3 1.3 1.3 1.3 1.3 1.3" stroke-dashoffset=".9"/>
<path d="M74.8 85l17.8-15.7" fill="none" stroke="#000" stroke-width=".2" stroke-dasharray="6.3 1.3 1.3 1.3 1.3 1.3" stroke-dashoffset="4"/>
<path d="M95.1 134.9l7 .8M95.1 149.4l7 .9" fill="none" stroke="#000" stroke-width=".2" stroke-dasharray="6.3 1.3 1.3 1.3 1.3 1.3" stroke-dashoffset="6"/>
<path d="M108.2 151.1l8 1" fill="none" stroke="#000" stroke-width=".2" stroke-dasharray="6.3 1.3 1.3 1.3 1.3 1.3" stroke-dashoffset="5.4"/>
<path d="M90.7 153.3l24.8 3.1" fill="none" stroke="#000" stroke-width=".2" stroke-dasharray="6.3 1.3 1.3 1.3 1.3 1.3" stroke-dashoffset="3.4"/>
<path d="M74.6 132.3l10.1 1.2" fill="none" stroke="#000" stroke-width=".2" stroke-dasharray="6.3 1.3 1.3 1.3 1.3 1.3" stroke-dashoffset="4.4"/>
<path d="M108.2 136.5l9.6 1.2" fill="none" stroke="#000" stroke-width=".2" stroke-dasharray="6.3 1.3 1.3 1.3 1.3 1.3" stroke-dashoffset="4.7"/>
<path d="M90.7 138.7l26.4 3.4" fill="none" stroke="#000" stroke-width=".2" stroke-dasharray="6.3 1.3 1.3 1.3 1.3 1.3" stroke-dashoffset="2.6"/>
<text font-size="6.3" x="262.5" y="191.5">A</text>
<g font-size="4.2">
<text x="26" y="14.1">ITEM NO.</text>
<text x="79.6" y="14.1">DESCRIPTION</text>
<text x="164.7" y="14.1">PartNo</text>
<text x="219.6" y="14.1">Size</text>
<text x="247.2" y="14.1">QTY.</text>
<text x="33.9" y="21.4">1</text>
<text x="52.2" y="21.4">3D PRINTED PPM PROBE HOLDER, HALF 1</text>
<text x="148.5" y="21.4">2020-08-25 PPM PROBE</text>
<text x="221.9" y="21.4">--</text>
<text x="250.6" y="21.4">1</text>
<text x="33.9" y="26.8">2</text>
<text x="52.2" y="26.8">3D PRINTED PPM PROBE HOLDER, HALF 2</text>
<text x="148.5" y="26.8">2020-08-25 PPM PROBE</text>
<text x="221.9" y="26.8">--</text>
<text x="250.6" y="26.8">1</text>
<text x="33.9" y="32.1">3</text>
<text x="64.8" y="32.1">DISSOLVED OXYGEN PROBE</text>
<text x="141.9" y="32.1">COLE-PARMER #EW-35642-52</text>
<text x="210.7" y="32.1">10 FT. CABLE</text>
<text x="250.6" y="32.1">1</text>
<text x="33.9" y="37.4">4</text>
<text x="74.7" y="37.4">Nylon Pan Slotted</text>
<text x="143.2" y="37.4">McMaster-Carr #92942A735</text>
<text x="211.5" y="37.4">#8-32 x 3/8&quot;</text>
<text x="250.6" y="37.4">4</text>
<text x="33.9" y="43.5">5</text>
<text x="62.1" y="43.5">3D PRINTED SPLIT PLUG, HALF 1</text>
<text x="143.8" y="43.5">2020-09-23 1_2 SPLIT PLUG 1</text>
<text x="215.7" y="43.5">1/2 NPT</text>
<text x="250.6" y="43.5">1</text>
<text x="33.9" y="48.8">6</text>
<text x="62.1" y="48.8">3D PRINTED SPLIT PLUG, HALF 2</text>
<text x="143.8" y="48.8">2020-09-23 1_2 SPLIT PLUG 2</text>
<text x="215.7" y="48.8">1/2 NPT</text>
<text x="250.6" y="48.8">1</text>
<text x="33.9" y="56.2">7</text>
<text x="73.8" y="56.2">RUBBER GROMMET</text>
<text x="143.1" y="56.2">MCMASTER-CARR #9600K13</text>
<text x="208.1" y="54.2">3/16&quot; ID, 13/32&quot;</text>
<text x="210.4" y="58.3">FLANGE DIA.</text>
<text x="250.6" y="56.2">1</text>
<text x="59.3" y="69.3">7</text>
<text x="108.9" y="69.3">6</text>
<text x="110.2" y="80.2">GLUE HALVES AFTER INSTALLATION</text>
<text x="110.2" y="84.4">ON PROBE CABLE</text>
<text x="43.1" y="102.1">5</text>
<text x="126" y="108.7">3</text>
<text x="61.4" y="118.7">4</text>
<text x="143.8" y="131">2</text>
<text x="61.4" y="183.5">1</text>
<text x="204.6" y="183.1">2020-08-25 PPM probe Asm</text>
</g>
<text font-size="3.5" x="93.9" y="197.1">University of Utah Dept. of Radiology</text>
<g font-size="3.4">
<text x="201.6" y="177.4">TITLE:</text>
<text x="253.3" y="190.8">REV:</text>
<text x="200.8" y="204.6">QTY:</text>
<text x="222" y="204.6">SCALE: 1:2</text>
<text x="247.8" y="204.4">SHEET 1 OF 1</text>
</g>
<g font-size="3.2">
<text x="94" y="201.1">729 Arapeen Dr., Salt Lake City, UT 84108</text>
<text x="93" y="204.2">Phone: (801) 585-7400 Fax: (801) 585-3592</text>
</g>
<g font-size="2.5">
<text x="176" y="176.9">RM</text>
<text x="185.9" y="176.9">21 SEP '20</text>
<text x="205.2" y="199">--</text>
<text x="210.5" y="204.5">1</text>
</g>
<text font-size="2.4" x="161.5" y="185.6">UNLESS OTHERWISE SPECIFIED:</text>
<g font-size="2.2">
<text x="159.5" y="176.9">DRAWN</text>
<text x="159.5" y="181.8">CHECKED</text>
<text x="161.4" y="188.6">DIMENSIONS ARE IN INCHES</text>
<text x="161.4" y="191.2">TOLERANCES:</text>
<text x="161.4" y="193.9">FRACTIONAL:</text>
<text x="161.4" y="196.5">ANGULAR:</text>
<text x="177.3" y="193.9">1/64&quot;</text>
<text x="177.6" y="196.5">1</text>
<text x="161.4" y="201.8">THREE PLACE DECIMAL:</text>
<text x="161.4" y="199.2">TWO PLACE DECIMAL:</text>
<text x="187.7" y="201.8">0.003</text>
<text x="187.8" y="199.2">0.063</text>
<text x="161.4" y="204.5">FOUR PLACE DECIMAL:</text>
<text x="187.9" y="204.5">0.001</text>
</g>
<text font-size="2" x="200" y="195.3">MATERIAL</text>
</svg>
